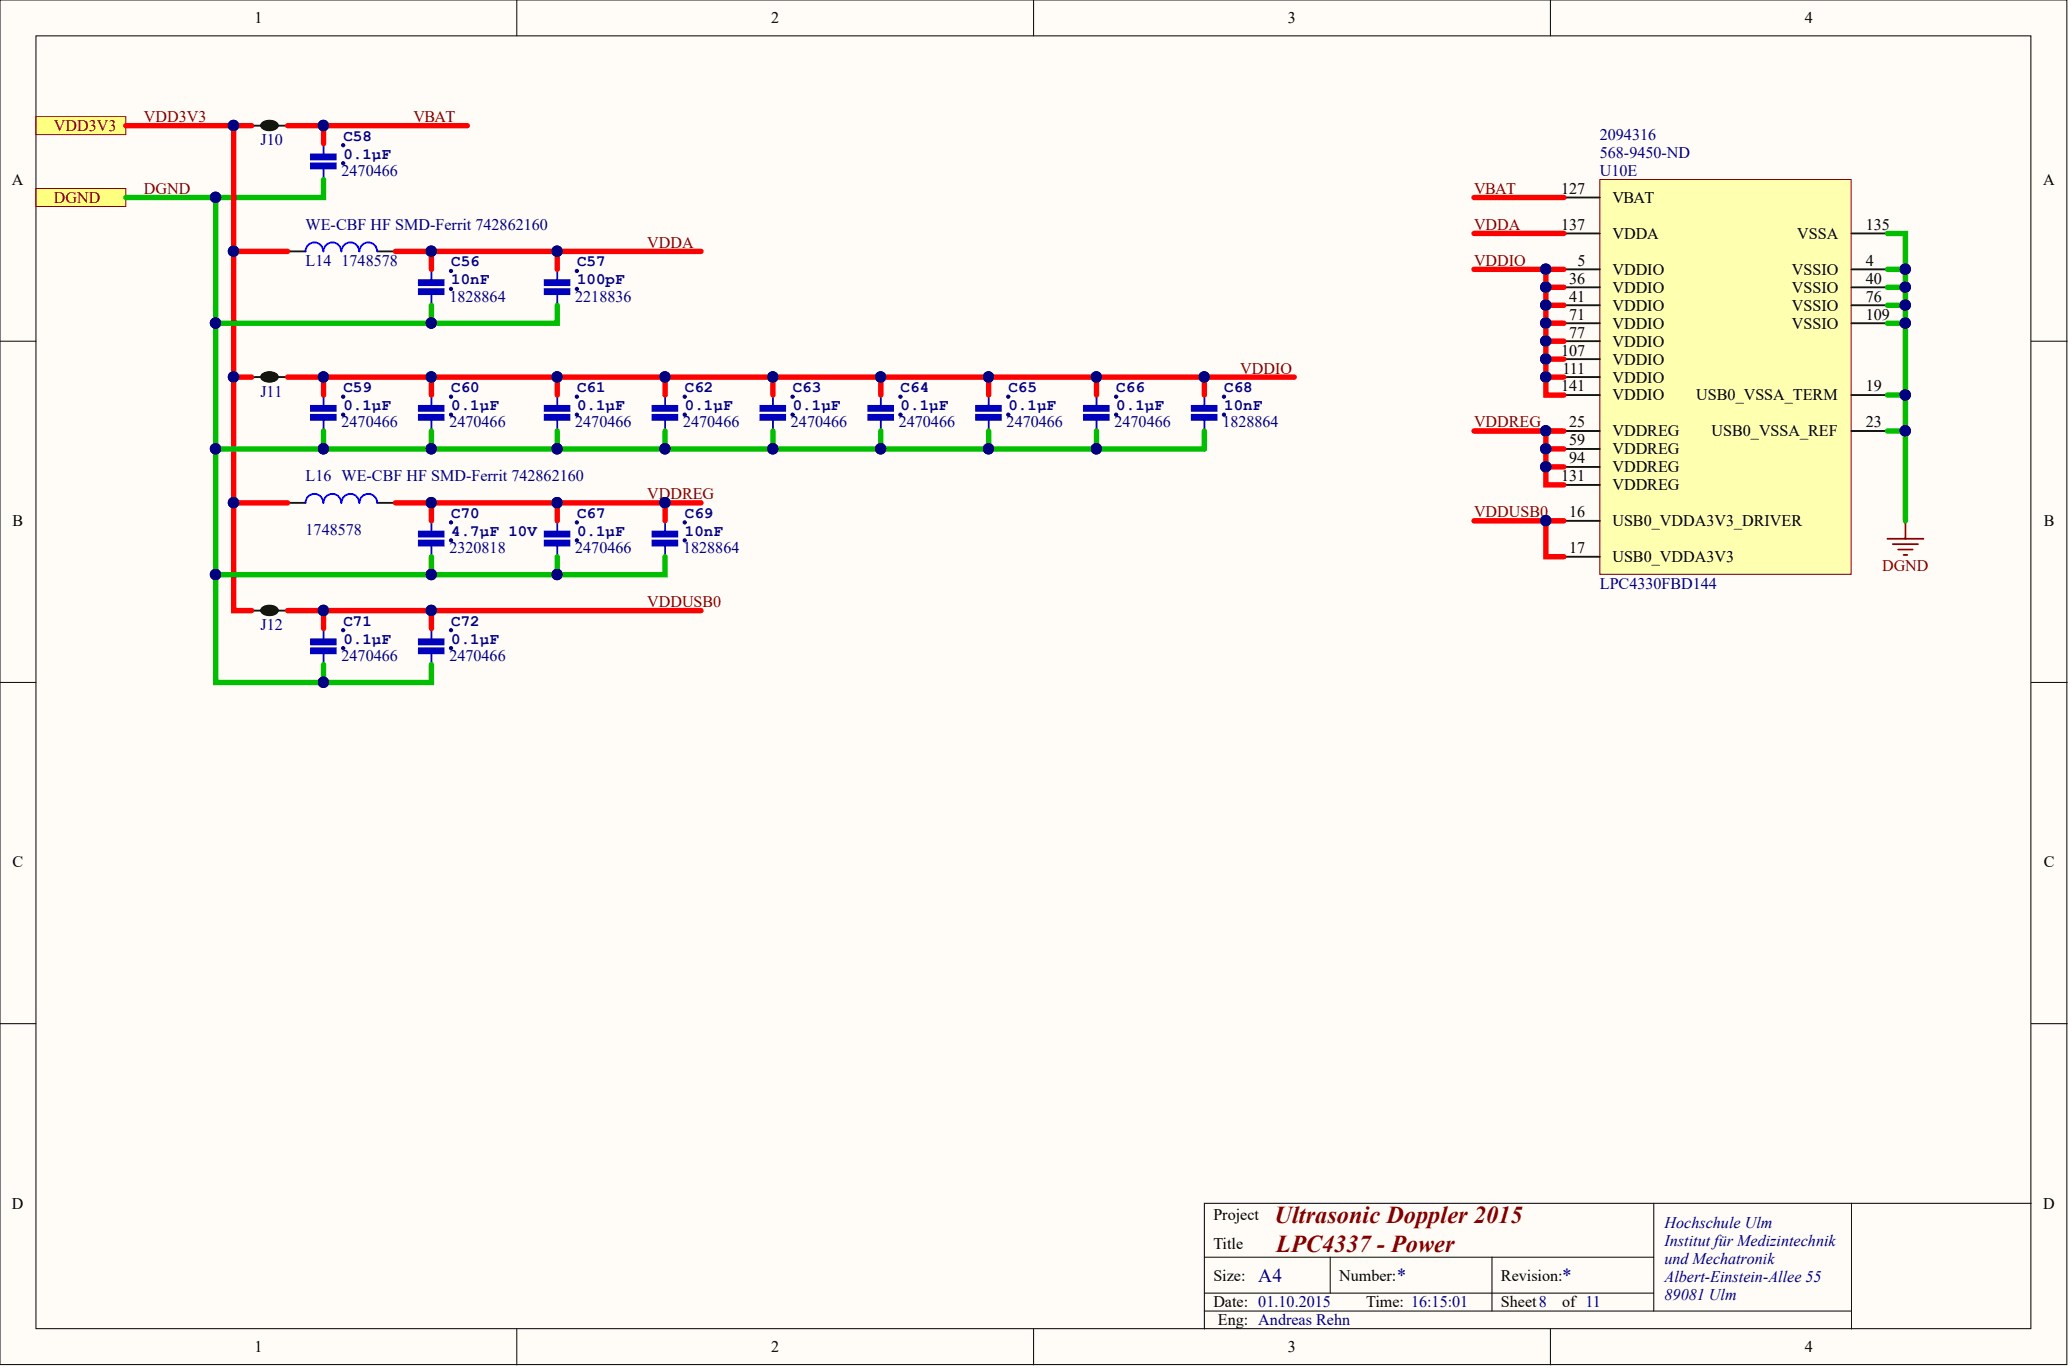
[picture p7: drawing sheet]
<svg xmlns="http://www.w3.org/2000/svg" width="292mm" height="193mm" viewBox="0 0 292 193" stroke-linecap="round" stroke-linejoin="round" font-family="sans-serif">
<g fill="#fffcf8" stroke="#000" stroke-width=".14">
<path d="M0 0h291.7v192.5h-291.7z"/>
<path d="M5.1 5.1h281.5v182.3h-281.5z"/>
</g>
<g fill="none" stroke="#000" stroke-width=".14">
<path d="M72.9 0v5.1M145.9 0v5.1M218.8 0v5.1M0 48.1h5.1M286.6 48.1h5.1M0 96.3h5.1M286.6 96.3h5.1M0 144.4h5.1M286.6 144.4h5.1M169.9 177.3h63.5M187.7 177.3v5.1M210.5 177.3v7.6"/>
<path d="M233.4 169.7v15.2M261.3 169.7h-91.4v17.8M286.6 169.7h-25.3v17.8M72.9 187.5v5M145.9 187.5v5M169.9 184.9h91.4M169.9 182.4h63.5M218.8 187.5v5"/>
</g>
<g fill="#ffff80" stroke="#800000" stroke-width=".14">
<path d="M5.1 16.5h12.7v2.5h-12.7z" fill-rule="evenodd"/>
<path d="M5.1 26.6h12.7v2.5h-12.7z" fill-rule="evenodd"/>
</g>
<path d="M225.8 25.3h35.4v55.7h-35.4z" fill="#ffffb0" stroke="#800000" stroke-width=".14"/>
<g fill="none" stroke="#000" stroke-width=".25">
<path d="M35.5 17.7h5.1M40.6 35.5h2.5M45.7 20.3h.1M45.7 25.3h.1M53.3 35.5h2.5M60.9 38h.1M78.6 38h.1M220.7 32.9h5.1M220.7 27.9h5.1M220.7 38h5.1M261.3 32.9h5M261.3 38h5"/>
<path d="M35.5 53.2h5.1M45.7 55.7h.1M60.9 43.1h.1M60.9 55.7h.1M78.6 43.1h.1M78.6 55.7h.1M93.9 55.7h.1M109.1 55.7h.1M124.3 55.7h.1M139.5 55.7h.1M154.7 55.7h.1M169.9 55.7h.1"/>
<path d="M220.7 55.7h5.1M220.7 40.5h5.1M220.7 43.1h5.1M220.7 45.6h5.1M220.7 48.1h5.1M220.7 50.7h5.1M220.7 53.2h5.1M261.3 55.7h5M261.3 40.5h5M261.3 43.1h5M261.3 45.6h5M40.6 70.9h2.5"/>
<path d="M45.7 60.8h.1M53.3 70.9h2.5M60.9 60.8h.1M60.9 73.5h.1M60.9 78.5h.1M78.6 60.8h.1M78.6 73.5h.1M78.6 78.5h.1M93.9 60.8h.1M93.9 73.5h.1M93.9 78.5h.1M109.1 60.8h.1"/>
<path d="M124.3 60.8h.1M139.5 60.8h.1M154.7 60.8h.1M169.9 60.8h.1M220.7 73.5h5.1M220.7 78.5h5.1M220.7 60.8h5.1M220.7 65.9h5.1M220.7 68.4h5.1M220.7 63.3h5.1M261.3 60.8h5M35.5 86.1h5.1"/>
<path d="M45.7 88.7h.1M45.7 93.7h.1M60.9 88.7h.1M60.9 93.7h.1"/>
</g>
<path d="M45.6 35.5a1.24 1.24 0 0 0-1.2-1.3 1.24 1.24 0 0 0-1.3 1.3M48.1 35.5a1.24 1.24 0 0 0-1.2-1.3 1.24 1.24 0 0 0-1.2 1.3M50.7 35.5a1.24 1.24 0 0 0-1.3-1.3 1.24 1.24 0 0 0-1.2 1.3M53.2 35.5a1.24 1.24 0 0 0-1.2-1.3 1.24 1.24 0 0 0-1.3 1.3M45.6 70.9a1.24 1.24 0 0 0-1.2-1.2 1.24 1.24 0 0 0-1.3 1.2M48.1 70.9a1.24 1.24 0 0 0-1.2-1.2 1.24 1.24 0 0 0-1.2 1.2M50.7 70.9a1.24 1.24 0 0 0-1.3-1.2 1.24 1.24 0 0 0-1.2 1.2M53.2 70.9a1.24 1.24 0 0 0-1.2-1.2 1.24 1.24 0 0 0-1.3 1.2" fill="none" stroke="#00f" stroke-width=".25"/>
<g fill="none" stroke="#0000bf" stroke-width=".25">
<path d="M45.7 20.3v1.5M45.7 23.8v1.5M60.9 38v1.5M78.6 38v1.5M45.7 55.7v1.6M45.7 59.3v1.5M60.9 41.5v1.6M60.9 55.7v1.6M60.9 59.3v1.5M78.6 41.5v1.6M78.6 55.7v1.6M78.6 59.3v1.5"/>
<path d="M93.9 55.7v1.6M93.9 59.3v1.5M109.1 55.7v1.6M109.1 59.3v1.5M124.3 55.7v1.6M124.3 59.3v1.5M139.5 55.7v1.6M139.5 59.3v1.5M154.7 55.7v1.6M154.7 59.3v1.5M169.9 55.7v1.6M169.9 59.3v1.5"/>
<path d="M60.9 73.5v1.5M60.9 77v1.5M78.6 73.5v1.5M78.6 77v1.5M93.9 73.5v1.5M93.9 77v1.5M45.7 88.7v1.5M45.7 92.2v1.5M60.9 88.7v1.5M60.9 92.2v1.5"/>
</g>
<g fill="#0000bf" stroke="#0000bf" stroke-width=".25">
<path d="M59.1 39.5h3.5v.7h-3.5z"/>
<path d="M59.1 40.8h3.5v.7h-3.5z"/>
<path d="M76.9 39.5h3.5v.7h-3.5z"/>
<path d="M76.9 40.8h3.5v.7h-3.5z"/>
<path d="M43.9 21.8h3.5v.7h-3.5z"/>
<path d="M43.9 23h3.5v.8h-3.5z"/>
<path d="M43.9 57.3h3.5v.7h-3.5z"/>
<path d="M43.9 58.5h3.5v.7h-3.5z"/>
<path d="M59.1 57.3h3.5v.7h-3.5z"/>
<path d="M59.1 58.5h3.5v.7h-3.5z"/>
<path d="M76.9 57.3h3.5v.7h-3.5z"/>
<path d="M76.9 58.5h3.5v.7h-3.5z"/>
<path d="M92.1 57.3h3.5v.7h-3.5z"/>
<path d="M92.1 58.5h3.5v.7h-3.5z"/>
<path d="M107.3 57.3h3.5v.7h-3.5z"/>
<path d="M107.3 58.5h3.5v.7h-3.5z"/>
<path d="M122.5 57.3h3.5v.7h-3.5z"/>
<path d="M122.5 58.5h3.5v.7h-3.5z"/>
<path d="M137.7 57.3h3.5v.7h-3.5z"/>
<path d="M137.7 58.5h3.5v.7h-3.5z"/>
<path d="M153 57.3h3.5v.7h-3.5z"/>
<path d="M153 58.5h3.5v.7h-3.5z"/>
<path d="M76.9 75h3.5v.7h-3.5z"/>
<path d="M76.9 76.3h3.5v.7h-3.5z"/>
<path d="M168.2 57.3h3.5v.7h-3.5z"/>
<path d="M168.2 58.5h3.5v.7h-3.5z"/>
<path d="M92.1 75h3.5v.7h-3.5z"/>
<path d="M92.1 76.3h3.5v.7h-3.5z"/>
<path d="M59.1 75h3.5v.7h-3.5z"/>
<path d="M59.1 76.3h3.5v.7h-3.5z"/>
<path d="M43.9 90.2h3.5v.7h-3.5z"/>
<path d="M43.9 91.5h3.5v.7h-3.5z"/>
<path d="M59.1 90.2h3.5v.7h-3.5z"/>
<path d="M59.1 91.5h3.5v.7h-3.5z"/>
</g>
<g fill="#000080" stroke="#000080" stroke-width=".14">
<circle cx="63.6" cy="38.2" r=".23"/>
<circle cx="63.6" cy="40.8" r=".23"/>
<circle cx="81.4" cy="38.2" r=".23"/>
<circle cx="81.4" cy="40.8" r=".23"/>
<circle cx="48.4" cy="20.5" r=".23"/>
<circle cx="48.4" cy="23" r=".23"/>
<circle cx="48.4" cy="56" r=".23"/>
<circle cx="48.4" cy="58.5" r=".23"/>
<circle cx="63.6" cy="56" r=".23"/>
<circle cx="63.6" cy="58.5" r=".23"/>
<circle cx="81.4" cy="56" r=".23"/>
<circle cx="81.4" cy="58.5" r=".23"/>
<circle cx="96.6" cy="56" r=".23"/>
<circle cx="96.6" cy="58.5" r=".23"/>
<circle cx="111.8" cy="56" r=".23"/>
<circle cx="111.8" cy="58.5" r=".23"/>
<circle cx="127.1" cy="56" r=".23"/>
<circle cx="127.1" cy="58.5" r=".23"/>
<circle cx="142.3" cy="56" r=".23"/>
<circle cx="142.3" cy="58.5" r=".23"/>
<circle cx="157.5" cy="56" r=".23"/>
<circle cx="157.5" cy="58.5" r=".23"/>
<circle cx="81.4" cy="73.7" r=".23"/>
<circle cx="81.4" cy="76.2" r=".23"/>
<circle cx="172.7" cy="56" r=".23"/>
<circle cx="172.7" cy="58.5" r=".23"/>
<circle cx="96.6" cy="73.7" r=".23"/>
<circle cx="96.6" cy="76.2" r=".23"/>
<circle cx="63.6" cy="73.7" r=".23"/>
<circle cx="63.6" cy="76.2" r=".23"/>
<circle cx="48.4" cy="88.9" r=".23"/>
<circle cx="48.4" cy="91.4" r=".23"/>
<circle cx="63.6" cy="88.9" r=".23"/>
<circle cx="63.6" cy="91.4" r=".23"/>
<circle cx="33" cy="17.7" r=".74"/>
<circle cx="268.9" cy="38" r=".74"/>
<circle cx="268.9" cy="43" r=".74"/>
<circle cx="268.9" cy="40.5" r=".74"/>
<circle cx="218.1" cy="65.8" r=".74"/>
<circle cx="218.1" cy="63.3" r=".74"/>
<circle cx="218.1" cy="40.5" r=".74"/>
<circle cx="218.1" cy="43" r=".74"/>
<circle cx="218.1" cy="45.6" r=".74"/>
<circle cx="218.1" cy="48.1" r=".74"/>
<circle cx="218.1" cy="50.6" r=".74"/>
<circle cx="218.1" cy="53.2" r=".74"/>
<circle cx="78.6" cy="63.3" r=".74"/>
<circle cx="93.8" cy="63.3" r=".74"/>
<circle cx="109" cy="63.3" r=".74"/>
<circle cx="124.3" cy="63.3" r=".74"/>
<circle cx="139.5" cy="63.3" r=".74"/>
<circle cx="154.7" cy="63.3" r=".74"/>
<circle cx="218.1" cy="73.4" r=".74"/>
<circle cx="78.6" cy="53.2" r=".74"/>
<circle cx="93.8" cy="53.2" r=".74"/>
<circle cx="109" cy="53.2" r=".74"/>
<circle cx="124.3" cy="53.2" r=".74"/>
<circle cx="139.5" cy="53.2" r=".74"/>
<circle cx="154.7" cy="53.2" r=".74"/>
<circle cx="218.1" cy="60.8" r=".74"/>
<circle cx="218.1" cy="38" r=".74"/>
<circle cx="78.6" cy="35.4" r=".74"/>
<circle cx="33" cy="53.2" r=".74"/>
<circle cx="33" cy="35.4" r=".74"/>
<circle cx="45.6" cy="17.7" r=".74"/>
<circle cx="60.9" cy="35.4" r=".74"/>
<circle cx="30.4" cy="27.8" r=".74"/>
<circle cx="45.6" cy="53.2" r=".74"/>
<circle cx="60.9" cy="53.2" r=".74"/>
<circle cx="169.9" cy="53.2" r=".74"/>
<circle cx="60.9" cy="63.3" r=".74"/>
<circle cx="33" cy="70.9" r=".74"/>
<circle cx="60.9" cy="81" r=".74"/>
<circle cx="60.9" cy="70.9" r=".74"/>
<circle cx="78.6" cy="81" r=".74"/>
<circle cx="78.6" cy="70.9" r=".74"/>
<circle cx="93.8" cy="70.9" r=".74"/>
<circle cx="60.9" cy="45.6" r=".74"/>
<circle cx="268.9" cy="55.7" r=".74"/>
<circle cx="268.9" cy="60.8" r=".74"/>
<circle cx="268.9" cy="45.6" r=".74"/>
<circle cx="45.6" cy="86.1" r=".74"/>
<circle cx="60.9" cy="86.1" r=".74"/>
<circle cx="45.6" cy="96.2" r=".74"/>
<circle cx="45.6" cy="63.3" r=".74"/>
<circle cx="30.4" cy="45.6" r=".74"/>
<circle cx="30.4" cy="63.3" r=".74"/>
<circle cx="30.4" cy="81" r=".74"/>
</g>
<path d="M266.3 76h5.1M267.1 76.8h3.6M267.9 77.5h2M268.6 78.3h.5M268.9 73.5v2.5" fill="none" stroke="#800000" stroke-width=".25"/>
<path d="M36.9 17.4a1.69 1.69 0 0 1 2.3 0l.1 .3a1.1 1.1 0 0 1-1.3 .7 1.1 1.1 0 0 1-1.2-.7zM36.9 52.9a1.69 1.69 0 0 1 2.3 0l.1 .3a1.1 1.1 0 0 1-1.3 .7 1.1 1.1 0 0 1-1.2-.7zM36.9 85.8a1.69 1.69 0 0 1 2.3 0l.1 .3a1.1 1.1 0 0 1-1.3 .7 1.1 1.1 0 0 1-1.2-.7z" fill="#000" stroke="#000" stroke-width=".14"/>
<g fill="none" stroke="#f00" stroke-width=".76">
<path d="M17.8 17.7h15.2M35.5 17.7h-2.5v17.8h7.6M40.6 17.7h25.4M45.7 17.7v2.6M33 35.5v17.7h2.5M55.8 35.5h43.1M60.9 35.5v2.5M78.6 35.5v2.5M208 32.9h12.7M208 27.9h12.7M208 38h10.1M220.7 38h-2.6v17.7h2.6"/>
<path d="M33 53.2v17.7h7.6M40.6 53.2h142M45.7 53.2v2.5M60.9 53.2v2.5M78.6 53.2v2.5M93.9 53.2v2.5M109.1 53.2v2.5M124.3 53.2v2.5M139.5 53.2v2.5M154.7 53.2v2.5M169.9 53.2v2.5M218.1 40.5h2.6"/>
<path d="M218.1 43.1h2.6M218.1 45.6h2.6M218.1 48.1h2.6M218.1 50.7h2.6M218.1 53.2h2.6M33 70.9v15.2h2.5M55.8 70.9h43.1M60.9 70.9v2.6M78.6 70.9v2.6M93.9 70.9v2.6M208 73.5h12.7M208 60.8h10.1"/>
<path d="M218.1 73.5v5h2.6M218.1 65.9h2.6M218.1 63.3h2.6M220.7 60.8h-2.6v7.6h2.6M40.6 86.1h58.3M45.7 86.1v2.6M60.9 86.1v2.6"/>
</g>
<g fill="none" stroke="#00bf00" stroke-width=".76">
<path d="M30.4 27.9v68.4h30.5v-2.6M45.7 25.3v2.6h-27.9M266.3 32.9h2.6v5.1M266.3 38h2.6v7.6M60.9 43.1v2.5M78.6 43.1v2.5h-48.2M266.3 55.7h2.6v5.1h-2.6M266.3 45.6h2.6v10.1M266.3 43.1h2.6M266.3 40.5h2.6M45.7 60.8v2.5M60.9 60.8v2.5"/>
<path d="M60.9 78.5v2.6M78.6 60.8v2.5M78.6 78.5v2.6M93.9 78.5v2.6h-63.5M93.9 60.8v2.5M109.1 60.8v2.5M124.3 60.8v2.5M139.5 60.8v2.5M154.7 60.8v2.5M169.9 60.8v2.5h-139.5M268.9 60.8v12.7M45.7 93.7v2.6"/>
</g>
<g font-size="3.4" fill="#800000">
<text x="179.8" y="172.5">Ultrasonic Doppler 2015</text>
<text x="180.1" y="176.6">LPC4337 - Power</text>
</g>
<g font-size="2.7" fill="#000080">
<text x="177.6" y="180.8">A4</text>
<text x="197.1" y="180.8">*</text>
<text x="220.4" y="180.8">*</text>
</g>
<g font-size="2.3">
<text x="35.9" y="3.3">1</text>
<text x="108.8" y="3.3">2</text>
<text x="181.7" y="3.3">3</text>
<text x="254.7" y="3.3">4</text>
<text x="1.7" y="26.1">A</text>
<text x="220.3" y="27.4">127</text>
<text x="227.5" y="28.6">VBAT</text>
<text x="288.3" y="26.1">A</text>
<text x="220.3" y="32.4">137</text>
<text x="227.5" y="33.7">VDDA</text>
<text x="253.6" y="33.7">VSSA</text>
<text x="263.3" y="32.4">135</text>
<text x="221.4" y="40">36</text>
<text x="222.6" y="37.5">5</text>
<text x="227.5" y="38.8">VDDIO</text>
<text x="227.5" y="41.3">VDDIO</text>
<text x="252.9" y="38.8">VSSIO</text>
<text x="252.9" y="41.3">VSSIO</text>
<text x="263.3" y="37.5">4</text>
<text x="263.3" y="40">40</text>
<text x="221.4" y="42.6">41</text>
<text x="221.4" y="45.1">71</text>
<text x="221.4" y="47.6">77</text>
<text x="227.5" y="43.8">VDDIO</text>
<text x="227.5" y="46.4">VDDIO</text>
<text x="252.9" y="43.8">VSSIO</text>
<text x="252.9" y="46.4">VSSIO</text>
<text x="263.3" y="42.6">76</text>
<text x="263.3" y="45.1">109</text>
<text x="220.3" y="50.2">107</text>
<text x="220.5" y="52.7">111</text>
<text x="227.5" y="48.9">VDDIO</text>
<text x="227.5" y="51.4">VDDIO</text>
<text x="227.5" y="54">VDDIO</text>
<text x="220.3" y="55.2">141</text>
<text x="227.5" y="56.5">VDDIO</text>
<text x="239.4" y="56.5">USB0_VSSA_TERM</text>
<text x="263.3" y="55.2">19</text>
<text x="221.4" y="65.4">94</text>
<text x="221.4" y="62.8">59</text>
<text x="221.4" y="60.3">25</text>
<text x="227.5" y="64.1">VDDREG</text>
<text x="227.5" y="61.6">VDDREG</text>
<text x="241.5" y="61.6">USB0_VSSA_REF</text>
<text x="263.3" y="60.3">23</text>
<text x="220.3" y="67.9">131</text>
<text x="227.5" y="66.6">VDDREG</text>
<text x="227.5" y="69.2">VDDREG</text>
<text x="1.8" y="74.2">B</text>
<text x="221.4" y="73">16</text>
<text x="227.5" y="74.2">USB0_VDDA3V3_DRIVER</text>
<text x="288.4" y="74.2">B</text>
<text x="221.4" y="78">17</text>
<text x="227.5" y="79.3">USB0_VDDA3V3</text>
<text x="1.8" y="122.4">C</text>
<text x="288.4" y="122.4">C</text>
<text x="1.7" y="170.5">D</text>
<text x="171.2" y="172.1">Project</text>
<text x="288.3" y="170.5">D</text>
<text x="171.2" y="176.2">Title</text>
<text x="171.2" y="180.6">Size:</text>
<text x="171.2" y="184.4">Date: 01.10.2015</text>
<text x="189" y="180.6">Number:</text>
<text x="192.8" y="184.4">Time: 16:15:01</text>
<text x="211.8" y="180.6">Revision:</text>
<text x="211.8" y="184.4">Sheet8</text>
<text x="220.4" y="184.4">of 11</text>
<text x="35.9" y="190.8">1</text>
<text x="108.8" y="190.8">2</text>
<text x="171.9" y="187">Eng: Andreas Rehn</text>
<text x="181.7" y="190.8">3</text>
<text x="254.7" y="190.8">4</text>
</g>
<g font-size="2.3" fill="#800000">
<text x="20.3" y="17.2">VDD3V3</text>
<text x="58.3" y="17.2">VBAT</text>
<text x="7.6" y="18.5">VDD3V3</text>
<text x="7.6" y="28.6">DGND</text>
<text x="20.3" y="27.4">DGND</text>
<text x="208" y="27.4">VBAT</text>
<text x="91.3" y="35">VDDA</text>
<text x="208" y="32.4">VDDA</text>
<text x="208" y="37.5">VDDIO</text>
<text x="175" y="52.7">VDDIO</text>
<text x="208" y="60.3">VDDREG</text>
<text x="91.3" y="70.4">VDDREG</text>
<text x="208" y="73">VDDUSB0</text>
<text x="265.6" y="80.6">DGND</text>
<text x="91.3" y="85.6">VDDUSB0</text>
</g>
<g font-size="2.3" fill="#000080">
<text x="36.8" y="20.5">J10</text>
<text x="225.8" y="22.3">568-9450-ND</text>
<text x="225.8" y="19.8">2094316</text>
<text x="48.2" y="24.8">2470466</text>
<text x="225.8" y="24.8">U10E</text>
<text x="43.1" y="32.4">WE-CBF HF SMD-Ferrit 742862160</text>
<text x="43.1" y="37.5">L14</text>
<text x="48.2" y="37.5">1748578</text>
<text x="63.4" y="42.6">1828864</text>
<text x="81.2" y="42.6">2218836</text>
<text x="36.8" y="56">J11</text>
<text x="48.2" y="60.3">2470466</text>
<text x="63.4" y="60.3">2470466</text>
<text x="81.2" y="60.3">2470466</text>
<text x="96.4" y="60.3">2470466</text>
<text x="111.6" y="60.3">2470466</text>
<text x="126.8" y="60.3">2470466</text>
<text x="142" y="60.3">2470466</text>
<text x="157.3" y="60.3">2470466</text>
<text x="172.5" y="60.3">1828864</text>
<text x="43.1" y="67.9">L16 WE-CBF HF SMD-Ferrit 742862160</text>
<text x="43.1" y="75.5">1748578</text>
<text x="63.4" y="78">2320818</text>
<text x="81.2" y="78">2470466</text>
<text x="96.4" y="78">1828864</text>
<text x="225.8" y="83.1">LPC4330FBD144</text>
<text x="36.8" y="88.9">J12</text>
<text x="48.2" y="93.2">2470466</text>
<text x="63.4" y="93.2">2470466</text>
<text x="234.9" y="173.3">Hochschule Ulm</text>
<text x="234.9" y="175.8">Institut für Medizintechnik</text>
<text x="234.9" y="178.4">und Mechatronik</text>
<text x="234.9" y="180.9">Albert-Einstein-Allee 55</text>
<text x="234.9" y="183.4">89081 Ulm</text>
</g>
<g font-size="2.2" fill="#000080">
<text x="48.4" y="19.8">C58</text>
<text x="48.4" y="22.4">0.1µF</text>
<text x="63.7" y="37.6">C56</text>
<text x="63.7" y="40.1">10nF</text>
<text x="81.4" y="37.6">C57</text>
<text x="81.4" y="40.1">100pF</text>
<text x="48.4" y="55.3">C59</text>
<text x="48.4" y="57.8">0.1µF</text>
<text x="63.7" y="55.3">C60</text>
<text x="63.7" y="57.8">0.1µF</text>
<text x="81.4" y="55.3">C61</text>
<text x="81.4" y="57.8">0.1µF</text>
<text x="96.6" y="55.3">C62</text>
<text x="96.6" y="57.8">0.1µF</text>
<text x="111.9" y="55.3">C63</text>
<text x="111.9" y="57.8">0.1µF</text>
<text x="127.1" y="55.3">C64</text>
<text x="127.1" y="57.8">0.1µF</text>
<text x="142.3" y="55.3">C65</text>
<text x="142.3" y="57.8">0.1µF</text>
<text x="157.5" y="55.3">C66</text>
<text x="157.5" y="57.8">0.1µF</text>
<text x="172.7" y="55.3">C68</text>
<text x="172.7" y="57.8">10nF</text>
<text x="63.7" y="73">C70</text>
<text x="63.7" y="75.6">4.7µF 10V</text>
<text x="81.4" y="73">C67</text>
<text x="81.4" y="75.6">0.1µF</text>
<text x="96.6" y="73">C69</text>
<text x="96.6" y="75.6">10nF</text>
<text x="48.4" y="88.2">C71</text>
<text x="63.7" y="88.2">C72</text>
<text x="48.4" y="90.8">0.1µF</text>
<text x="63.7" y="90.8">0.1µF</text>
</g>
</svg>
